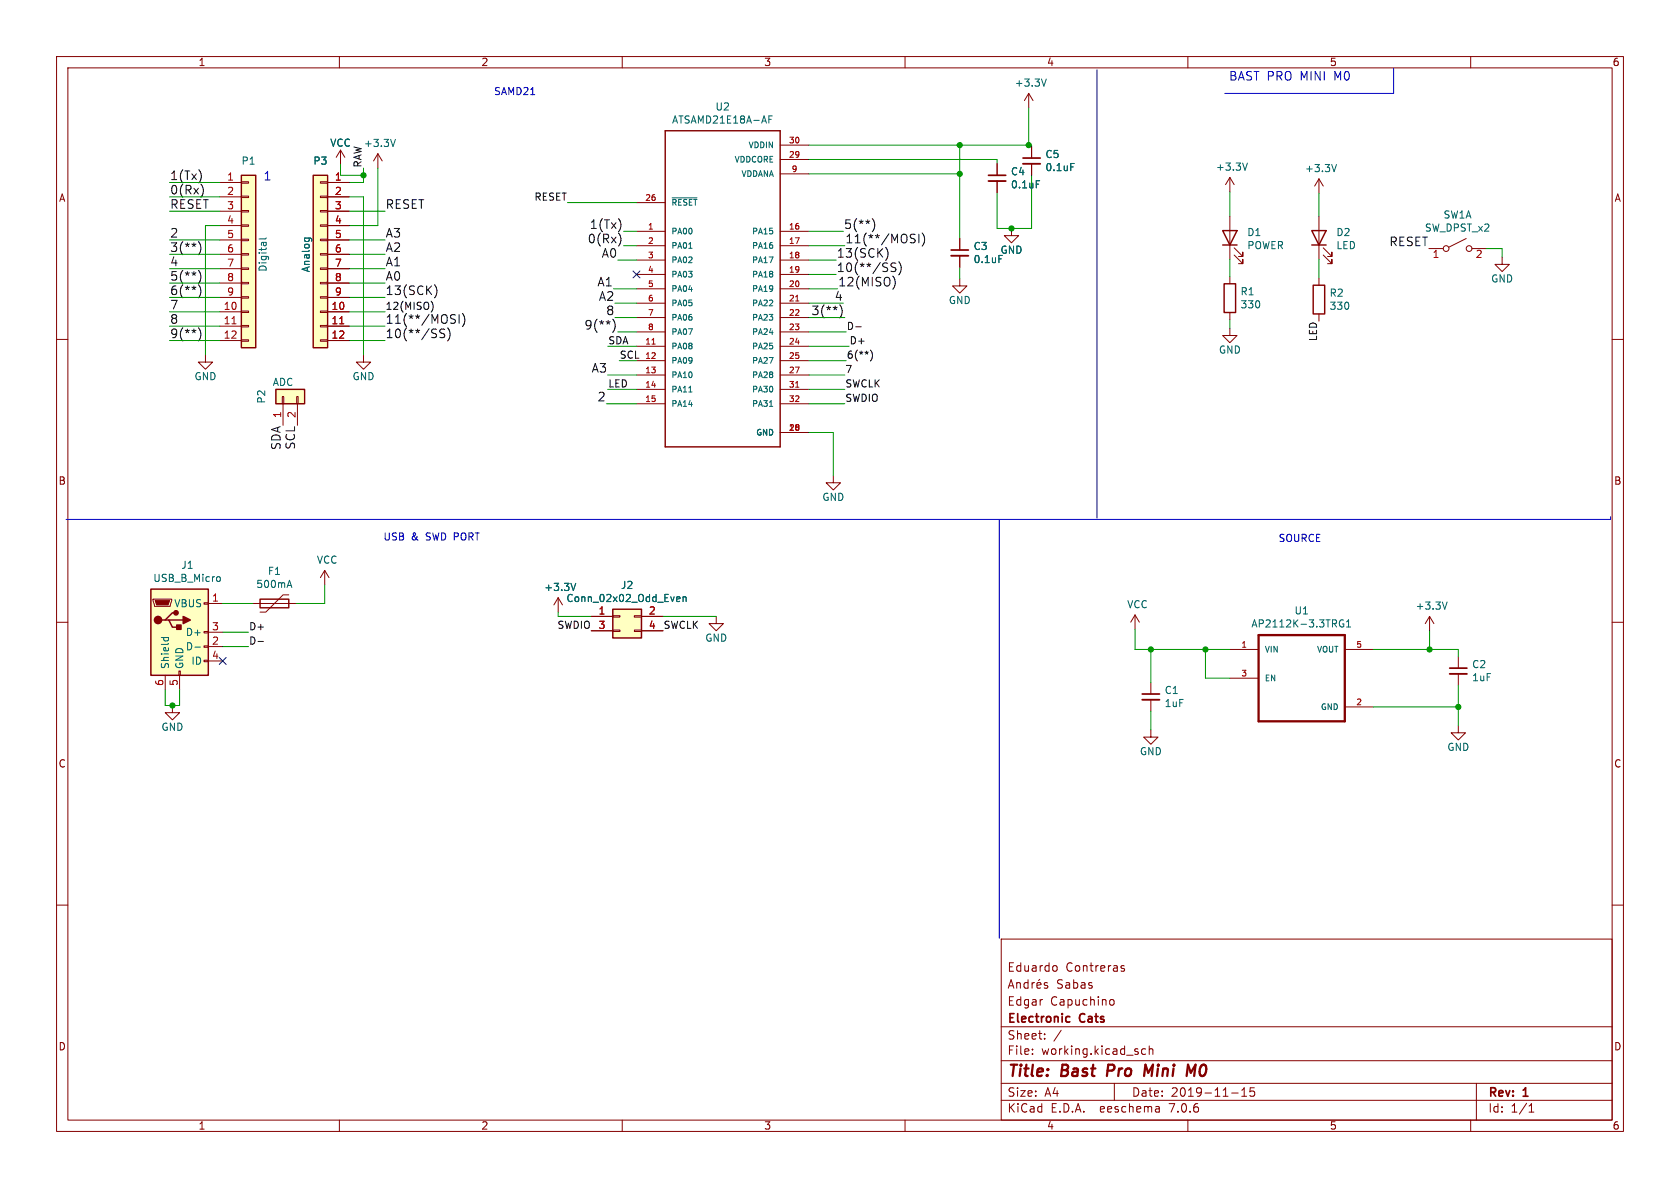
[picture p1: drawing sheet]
<svg xmlns="http://www.w3.org/2000/svg" width="297mm" height="210mm" viewBox="0 0 297 210" stroke-linecap="round" stroke-linejoin="round" font-family="sans-serif">
<g fill="none" stroke="#840000" stroke-width=".18">
<path d="M10 10h277v190h-277zM12 12h273v186h-273zM60 10v2M110 10v2M160 10v2M181.9 16.5l-.8 1.3M181.9 16.5v2.6M181.9 16.5l.7 1.3M210 10v2M260 10v2M38.9 32.3h3.8M38.9 34.8h3.8"/>
<path d="M38.9 37.3h3.8M38.9 39.9h3.8M42.7 39.8h1.2v.2h-1.2zM42.7 37.2h1.2v.3h-1.2zM42.7 34.7h1.2v.2h-1.2zM42.7 32.1h1.2v.3h-1.2zM56.6 39.8h1.3v.2h-1.3zM56.6 37.2h1.3v.3h-1.3zM56.6 34.7h1.3v.2h-1.3zM56.6 32.1h1.3v.3h-1.3zM57.9 32.3h3.8M57.9 34.8h3.8"/>
<path d="M57.9 37.3h3.8M57.9 39.9h3.8M60.2 26.5l-.8 1.3M60.2 26.5v2.6M60.2 26.5l.8 1.3M66.8 27.2l-.8 1.2M66.8 27.2v2.5M66.8 27.2l.8 1.2M112.5 35.8h5.1M137.9 28.2h5.1M137.9 25.7h5.1M137.9 30.7h5.1"/>
<path d="M176.3 29v2M176.3 32v2M182.4 25.9v2M182.4 29v2M217.4 31.4v2.5M217.4 38.2v7.6M217.4 31.4l-.7 1.2M217.4 31.4l.8 1.2M233.2 31.6l-.8 1.3M233.2 31.6v2.6M233.2 38.2v7.6M233.2 31.6l.7 1.3"/>
<path d="M10 60h2M38.9 55.1h3.8M38.9 57.7h3.8M38.9 42.4h3.8M38.9 45h3.8M38.9 47.5h3.8M38.9 50h3.8M38.9 52.6h3.8M42.7 57.5h1.2v.3h-1.2zM42.7 55h1.2v.2h-1.2zM42.7 52.5h1.2v.2h-1.2zM42.7 49.9h1.2v.3h-1.2z"/>
<path d="M42.7 47.4h1.2v.2h-1.2zM42.7 44.8h1.2v.3h-1.2zM42.7 42.3h1.2v.2h-1.2zM56.6 57.5h1.3v.3h-1.3zM56.6 55h1.3v.2h-1.3zM56.6 52.5h1.3v.2h-1.3zM56.6 49.9h1.3v.3h-1.3zM56.6 47.4h1.3v.2h-1.3zM56.6 44.8h1.3v.3h-1.3zM56.6 42.3h1.3v.2h-1.3zM57.9 55.1h3.8M57.9 57.7h3.8"/>
<path d="M57.9 42.4h3.8M57.9 45h3.8M57.9 47.5h3.8M57.9 50h3.8M57.9 52.6h3.8M112.5 40.9h5.1M112.5 43.4h5.1M112.5 46h5.1M112.5 48.5h5.1M112.5 51.1h5.1M112.5 53.6h5.1M112.5 56.1h5.1"/>
<path d="M112.5 58.7h5.1M137.9 40.9h5.1M137.9 43.4h5.1M137.9 46h5.1M137.9 48.5h5.1M137.9 51.1h5.1M137.9 53.6h5.1M137.9 56.1h5.1M137.9 58.7h5.1M169.7 49.3v1.2h1.2l-1.2 1.3-1.3-1.3h1.3M169.7 42.2v2M169.7 45.2v2"/>
<path d="M178.8 40.4v1.3h1.3l-1.3 1.2-1.3-1.2h1.3M217.4 58v1.3h1.3l-1.3 1.3-1.2-1.3h1.2M217.4 48.9v1.3M217.4 55.2v1.3M218.2 45.1l1.5 1.5v-.8v.8h-.8M218.2 43.8l1.5 1.5v-.7v.7h-.8M233.2 49.1v1.3M233.2 55.5v1.3M233.9 45.1l1.6 1.5v-.8v.8h-.8M233.9 43.8l1.6 1.5v-.7v.7h-.8M252.6 43.9h2.5M259.2 42.2l-3 1.5"/>
<path d="M260.2 43.9h2.6M265.6 45.5v1.2h1.2l-1.2 1.3-1.3-1.3h1.3M285 60h2M36.3 62.7v1.3h1.3l-1.3 1.3-1.2-1.3h1.2M38.9 60.2h3.8M42.7 60.1h1.2v.2h-1.2zM49.9 70.1h.3v1.3h-.3zM50 71.4v3.8M52.5 70.1h.2v1.3h-.2zM52.6 71.4v3.8M56.6 60.1h1.3v.2h-1.3zM57.9 60.2h3.8"/>
<path d="M64.3 62.7v1.3h1.2l-1.2 1.3-1.3-1.3h1.3M112.5 61.2h5.1M112.5 63.8h5.1M112.5 66.3h5.1M112.5 68.8h5.1M112.5 71.4h5.1M137.9 76.5h5.1M137.9 61.2h5.1M137.9 63.8h5.1M137.9 66.3h5.1M137.9 68.8h5.1M137.9 71.4h5.1"/>
<path d="M147.3 84.1v1.2h1.3l-1.3 1.3-1.3-1.3h1.3M10 110h2M27.1 105.9h3.3v.3l-.3 1h-2.8zM29.2 119.4v2.5M31.6 118.6h.3v.8h-.3zM31.7 119.4v2.5M36.1 116.7h.7v.3h-.7zM36.1 114.2h.7v.2h-.7zM36.1 111.6h.7v.3h-.7zM36.1 106.6h.7v.2h-.7zM36.8 106.7h2.6M36.8 114.3h2.6"/>
<path d="M36.8 111.8h2.6M36.8 116.8h2.6M44.7 106.7h7.6M51.1 105.2h-1.1l-3 3h-1M57.4 100.8l-.8 1.3M57.4 100.8v2.6M57.4 100.8l.8 1.3M98.7 105.7l-.8 1.2M98.7 105.7v2.5M98.7 105.7l.7 1.2M104.5 109h3.8M104.5 111.5h3.8"/>
<path d="M108.3 111.4h1.3v.2h-1.3zM108.3 108.8h1.3v.3h-1.3zM112.1 111.4h1.3v.2h-1.3zM112.1 108.8h1.3v.3h-1.3zM113.4 109h3.8M113.4 111.5h3.8M126.6 109v1.2h1.3l-1.3 1.3-1.3-1.3h1.3M200.7 108.7l-.8 1.3M200.7 108.7v2.6M200.7 108.7l.7 1.3M217.4 114.8h5.1M217.4 119.9h5.1"/>
<path d="M237.7 114.8h5.1M252.7 109l-.7 1.2M252.7 109v2.5M252.7 109l.8 1.2M257.8 116.1v2M257.8 119.1v2.1M285 110h2M30.5 124.7v1.3h1.2l-1.2 1.3-1.3-1.3h1.3M203.5 129v1.3h1.2l-1.2 1.3-1.3-1.3h1.3M203.5 120.7v2M203.5 123.7v2M237.7 125h5.1"/>
<path d="M257.8 128.3v1.2h1.3l-1.3 1.3-1.3-1.3h1.3M10 160h2M285 160h2M177 166h108v32h-108zM178.2 174.7l.5-1.5 .5 1.5M178.4 174.3h.7M179.7 173.8l.3-.1 .3 .1 .1 .9M179.7 173.7v1M181.7 173.8l-.4-.1-.3 .3v.4l.2 .2h.5M181.7 173.2v1.5M182.5 173.7v1M182.9 173.7l-.3 .1-.1 .2"/>
<path d="M183.3 174.2l.7-.1v-.3l-.5-.1-.2 .2 .1 .7h.6M183.8 173.1l-.2 .2M184.2 176.7h.1M185.2 173.8l-.4-.1-.2 .2 .1 .2 .5 .2v.3h-.6M186.4 170.7l.3 .1 .2 .2-.1 .6-.4 .1M196.2 176.8l.5-.1 .3 .3v.4l-.2 .2-.3 .1-.3-.1M198.2 171l.6 .4-.2 .3-.4-.1M198.7 170.8l-.3-.1-.2 .2M60 198v2M110 198v2M160 198v2M177 194.5h108"/>
<path d="M177 191.5h108M177 187.5h108M177 181.5h108M182.5 186.3v.1M182.5 185.5v.1M184.7 183.6v.1M184.7 182.8v.1M187.6 182.1l-1.3 2M197 191.5v3M202.5 185.5l-.4-.1-.3 .3v.4l.2 .2h.5M203.2 185.5l.2-.1 .3 .1 .1 .9M203.2 184.9v1.5"/>
<path d="M204.9 195.7l.1 .9M205 196.5l-.2 .1M205 196h-.2M210 198v2M217.7 193.2h1.2M219.5 193.8h.9M219.5 192.7l.5-.4v1.5M221.7 192.3h-.7v.7l.2-.1h.5l.1 .3-.1 .5-.2 .1-.5-.1M260 198v2M261 191.5v6.5M270.3 196.6h.9M270.3 195.5l.4-.4v1.5"/>
<circle cx="255.7" cy="43.9" r=".51"/>
<circle cx="259.7" cy="43.9" r=".51"/>
</g>
<path d="M195.9 188.2l-.2 2M203.8 188.2l-.8 1.4-.5-1.4-.2 2M210.5 189.6l.9-1.4-.3 2" fill="none" stroke="#840000" stroke-width=".4"/>
<path d="M174.8 31h3M180.8 27.9h3.1M168.1 44.2h3.1M256.3 118.1h3M201.9 122.7h3.1M188.7 179.7l.4 .1M189.1 180.6l-.4 .1" fill="none" stroke="#840000" stroke-width=".3"/>
<path d="M174.8 32h3M180.8 29h3.1M168.1 45.2h3.1M256.3 119.1h3M201.9 123.7h3.1" fill="none" stroke="#840000" stroke-width=".33"/>
<path d="M222.5 112.3h15.2v15.2h-15.2z" fill="none" stroke="#840000" stroke-width=".41"/>
<g fill="none" stroke="#006464" stroke-width=".18">
<path d="M185 14l-.5 1.2M69.9 24.6l-.4 1.3M118.8 35h4.4M135.9 21.1h.4M136.5 20.5h-.6v1.3M183.2 31.9h.6M189.3 28.9h.6M220.5 28.8l-.4 1.3M236.3 29.1l-.4 1.2M47.1 42.1l-.2 .1h-1.1M53.8 42.1h1.1l.2 .2M53.9 42.1l-.1 .3"/>
<path d="M54.6 42.1l.1 .3M121.8 43.9h.5M121.8 69.3h.5M136 71.8h.6M28.5 112.7h1.3M29 112.7l-.1 .4M29.7 112.7l.1 .4M34.4 114.4h1M38.5 101.9l.3 .1 .2 .2-.1 .5-.4 .1M50.9 103.5h.6M51.2 102.6l.4 1.3M101.8 103.1l-.4 1.3"/>
<path d="M119.8 105.5l.4 .1v.2l-.6 .1M120.2 106.3h-.4M120.8 105.6l.1-.1 .3 .1 .1 .7M120.8 105.5v.8M237.5 109.6a.59 .59 0 0 0-.7 .6 .59 .59 0 0 0 .7 .6l.1-.5h-.3M238 110.8h.8M238 109.9l.4-.3v1.2M255.8 106.4l-.4 1.3"/>
</g>
<g fill="#ffffc2" stroke="#ffffc2" stroke-width=".18">
<path d="M26.7 104.1h10.1v15.3h-10.1z"/>
<path d="M48.8 68.8h5v2.6h-5z"/>
<path d="M42.7 31h2.5v30.5h-2.5z"/>
<path d="M55.4 31h2.5v30.5h-2.5z"/>
<path d="M108.3 107.7h5.1v5.1h-5.1z"/>
</g>
<g fill="none" stroke="#840000" stroke-width=".25">
<path d="M42.7 31h2.5v30.5h-2.5zM55.4 31h2.5v30.5h-2.5zM117.6 23.1h20.3v55.9h-20.3zM216.2 40.8h2.5l-1.3 2.5zM216.2 43.3h2.5M216.4 50.2h2v5h-2zM231.9 40.8h2.5l-1.2 2.5zM231.9 43.3h2.5M232.2 50.4h2v5.1h-2zM48.8 68.8h5v2.6h-5zM26.7 104.1h10.1v15.3h-10.1zM29.2 109.6h.6l.7 1.3h1.2"/>
<path d="M29.8 109.6h2.6M31.1 108.3h-.6l-1.3 1.3h-.6M46 105.9h5.1v1.5h-5.1zM108.3 107.7h5.1v5.1h-5.1z"/>
</g>
<g fill="#840000" stroke="#840000" stroke-width=".25">
<path d="M32.4 109l1.3 .6-1.3 .6z"/>
<path d="M31.2 110.5h.8v.8h-.8z"/>
<circle cx="27.9" cy="109.6" r=".63"/>
<circle cx="31.1" cy="108.3" r=".38"/>
</g>
<path d="M27.4 106.2h2.6l-.3 .7h-2z" fill="#840000" stroke="#840000" stroke-width=".18"/>
<path d="M41 57.2h.7M60.1 57.2h.7M140.7 53.2h.5M115.3 60.8h.5M140.7 68.4h.5" fill="none" stroke="#a90000" stroke-width=".18"/>
<g fill="none" stroke="#0f0f0f" stroke-width=".18">
<path d="M35.5 30.7v1M35.7 32.8l.3 .8-.3 1M109.7 39.3v1M154.2 38.6a1.77 1.77 0 0 1 .1 2.3M35.1 50.3a1.75 1.75 0 0 1 0 2.4M35.1 42.7a1.75 1.75 0 0 1 0 2.3M35.1 47.8a1.75 1.75 0 0 1 0 2.3M35.1 57.9a1.75 1.75 0 0 1 0 2.4M76.3 53.3a1.49 1.49 0 0 1 0 1.8M76.8 50.3a1.75 1.75 0 0 1 0 2.4M77.8 58.5l.1 .3 .6 .2 .1 .3-.1 .2-.2 .2-.5-.1M79.4 58.4a1.78 1.78 0 0 1-.3 1.9"/>
<path d="M79.9 56.4l.5 .1 .1 .4-.3 .3h-.3M79.9 55.6l.6 .1M81.2 55.6v1.6M81.7 55.4a1.75 1.75 0 0 1 0 2.3M108.4 56.5a1.77 1.77 0 0 1-.1 2.2M109.6 41.6l.2 .6-.2 .9M148.5 54a1.77 1.77 0 0 1 0 2.2M151.3 57.8h.9M156.9 44.2l.1 .8-.4 1M157.8 48.8a1.75 1.75 0 0 1 0 2.3M158.4 46.6l-.6-.1-.3 .3 .2 .3 .6 .3v.5l-.2 .1-.6-.1M158.9 46.3a1.75 1.75 0 0 1 0 2.3"/>
<path d="M161.2 42.1l.4 .2 .2 .3-.3 .3h-.4M161.2 41.4l.6 .1M162.4 41.4v1.5M163 41.2a1.75 1.75 0 0 1 0 2.3M153.9 61.9a1.46 1.46 0 0 1 0 1.9M45.6 113.4h1"/>
</g>
<path d="M193.9 12.3v79.3M246.4 12.1v4.4h-29.9M176.7 91.8v74.1M284.7 91.3v.5h-273" fill="none" stroke="#0000c2" stroke-width=".18"/>
<g fill="none" stroke="#009600" stroke-width=".18">
<path d="M181.9 19.1v6.6M30 32.3h8.9M30 34.8h8.9M30 37.3h8.9M38.9 39.9h-2.6v22.8M60.2 29.1v1.9h4.1M61.7 34.8h2.6v27.9M61.7 37.3h6.4M64.3 29.7v2.6h-2.6M66.8 29.7v10.2h-5.1M100.3 35.8h12.2M143 28.2h33.3v.8"/>
<path d="M143 25.7h39.4v.2M143 30.7h26.7M169.7 25.7v16.5M182.4 31v9.4h-6.1v-6.4M217.4 33.9v4.3M233.2 34.2v4M30 50h8.9M30 57.7h8.9M30 42.4h8.9M30 55.1h8.9M30 47.5h8.9M30 45h8.9"/>
<path d="M30 52.6h8.9M61.7 50h6.4M61.7 57.7h6.4M61.7 42.4h6.4M61.7 55.1h6.4M61.7 47.5h6.4M61.7 45h6.4M61.7 52.6h6.4M108.5 51.1h4M108.7 56.1h3.8M108.7 53.6h3.8M109.2 46h3.3"/>
<path d="M109.2 58.7h3.3M110.2 43.4h2.3M110.2 40.9h2.3M143 43.4h6.4M143 40.9h6.1M143 56.1h6.4M143 46h4.8M143 51.1h5.1M143 53.6h6.1M143 58.7h6.6M143 48.5h4.8M169.7 47.2v2.1"/>
<path d="M217.4 45.8v3.1M217.4 56.5v1.5M233.2 45.8v3.3M262.8 43.9h2.8v1.6M30 60.2h8.9M61.7 60.2h6.4M107.2 71.4h5.3M107.4 68.8h5.1M107.4 61.2h5.1M107.4 66.3h5.1M109.5 63.8h3M143 63.8h6.6"/>
<path d="M143 68.8h6.4M143 61.2h7.1M143 66.3h6.4M143 71.4h6.4M143 76.5h4.3v7.6M39.4 106.7h5.3M39.4 114.3h4.5M39.4 111.8h4.5M57.4 103.4v3.3h-5.1M98.7 108.2v.8h5.8M117.2 109h9.4M200.7 111.3v3.5h16.7"/>
<path d="M203.5 114.8v5.9M213.1 114.8v5.1h4.3M242.8 114.8h15v1.3M252.7 111.5v3.3M29.2 121.9v2.8h2.5v-2.8M203.5 125.7v3.3M242.8 125h15M257.8 121.2v7.1"/>
</g>
<path d="M111.9 47.9l1.2 1.2M113.1 47.9l-1.2 1.2M38.8 116.2l1.2 1.2M40 116.2l-1.2 1.2" fill="none" stroke="#000084" stroke-width=".18"/>
<g fill="#009600" stroke="#009600" stroke-width=".18">
<circle cx="64.3" cy="31" r=".46"/>
<circle cx="178.8" cy="40.4" r=".46"/>
<circle cx="169.7" cy="30.7" r=".46"/>
<circle cx="169.7" cy="25.7" r=".46"/>
<circle cx="30.5" cy="124.7" r=".46"/>
<circle cx="213.1" cy="114.8" r=".46"/>
<circle cx="203.5" cy="114.8" r=".46"/>
<circle cx="252.7" cy="114.8" r=".46"/>
<circle cx="257.8" cy="125" r=".46"/>
<circle cx="181.9" cy="25.7" r=".46"/>
</g>
<g font-size="2.8" fill="#840000">
<text x="178" y="190.9">Title:</text>
<text x="187.7" y="190.9">Bast</text>
<text x="196.6" y="190.9">Pro</text>
<text x="203.9" y="190.9">Mini</text>
<text x="212.2" y="190.9">M0</text>
</g>
<g font-size="2.1" fill="#0000c2">
<text x="217.2" y="14.4">BAST PRO MINI</text>
<text x="236" y="14.4">M0</text>
<text x="46.5" y="32">1</text>
</g>
<g font-size="2.1" fill="#0f0f0f">
<text x="30" y="31.9">1(Tx)</text>
<text x="30" y="34.5">0(Rx)</text>
<text x="30" y="37">RESET</text>
<text x="68.1" y="37">RESET</text>
<text x="104.2" y="40.6">1(Tx)</text>
<text x="149.1" y="40.6">5(**)</text>
<text x="30" y="47.2">4</text>
<text x="30" y="42.1">2</text>
<text x="30" y="44.6">3(**)</text>
<text x="68.1" y="44.6">A2</text>
<text x="68.1" y="47.2">A1</text>
<text x="68.1" y="42.1">A3</text>
<text x="103.8" y="43.1">0(Rx)</text>
<text x="106.3" y="45.7">A0</text>
<text x="147.8" y="45.7">13(SCK)</text>
<text x="149.4" y="43.1">11(**/MOSI)</text>
<text x="245.6" y="43.6">RESET</text>
<text x="30" y="52.3">6(**)</text>
<text x="30" y="49.7">5(**)</text>
<text x="68.1" y="49.7">A0</text>
<text x="68.1" y="52.3">13(SCK)</text>
<text x="105.5" y="50.7">A1</text>
<text x="105.8" y="53.3">A2</text>
<text x="147.5" y="53.3">4</text>
<text x="147.8" y="48.2">10(**/SS)</text>
<text x="148.1" y="50.7">12(MISO)</text>
<text x="30" y="57.3">8</text>
<text x="30" y="54.8">7</text>
<text x="30" y="59.9">9(**)</text>
<text x="68.1" y="59.9">10(**/SS)</text>
<text x="68.1" y="57.3">11(**/MOSI)</text>
<text x="103.3" y="58.4">9(**)</text>
<text x="107.1" y="55.8">8</text>
<text x="143.4" y="55.8">3(**)</text>
<text x="104.5" y="66">A3</text>
<text x="105.6" y="71.1">2</text>
<text x="49.7" y="79.6" transform="rotate(-90 49.7 79.6)">SDA</text>
<text x="52.3" y="79.5" transform="rotate(-90 52.3 79.5)">SCL</text>
</g>
<g font-size="2.1" fill="#840000">
<text x="178" y="172">Eduardo</text>
<text x="188.4" y="172">Contreras</text>
<text x="178" y="178">Edgar</text>
<text x="185.7" y="178">Capuchino</text>
<text x="186.7" y="175">Sabas</text>
<text x="178" y="184">Sheet:</text>
<text x="178" y="181.2">Electronic</text>
<text x="191" y="181.2">Cats</text>
<text x="178" y="186.7">File:</text>
<text x="184.1" y="186.7">working.kicad_sch</text>
<text x="178" y="196.9">KiCad</text>
<text x="178" y="194.1">Size:</text>
<text x="184.7" y="194.1">A4</text>
<text x="185.7" y="196.9">E.D.A.</text>
<text x="194.6" y="196.9">eeschema</text>
<text x="200" y="194.1">Date:</text>
<text x="207" y="196.9">7.0.6</text>
<text x="207" y="194.1">2019-11-15</text>
<text x="263" y="194.3">Rev:</text>
<text x="263" y="196.9">Id:</text>
<text x="267.1" y="196.9">1/1</text>
<text x="269.4" y="194.3">1</text>
</g>
<g font-size="1.8" fill="#840000">
<text x="35" y="11.9">1</text>
<text x="85" y="11.9">2</text>
<text x="135" y="11.9">3</text>
<text x="185" y="11.9">4</text>
<text x="235" y="11.9">5</text>
<text x="285" y="11.9">6</text>
<text x="10.3" y="35.9">A</text>
<text x="285.3" y="35.9">A</text>
<text x="10.3" y="85.9">B</text>
<text x="285.3" y="85.9">B</text>
<text x="10.3" y="135.9">C</text>
<text x="285.3" y="135.9">C</text>
<text x="10.3" y="185.9">D</text>
<text x="285.3" y="185.9">D</text>
<text x="35" y="199.9">1</text>
<text x="85" y="199.9">2</text>
<text x="135" y="199.9">3</text>
<text x="185" y="199.9">4</text>
<text x="235" y="199.9">5</text>
<text x="285" y="199.9">6</text>
</g>
<g font-size="1.8" fill="#0000c2">
<text x="87.2" y="16.9">SAMD21</text>
<text x="67.7" y="95.6">USB</text>
<text x="72.7" y="95.6">&amp;</text>
<text x="75.4" y="95.6">SWD PORT</text>
<text x="225.9" y="95.9">SOURCE</text>
</g>
<g font-size="1.8" fill="#006464">
<text x="179.3" y="15.5">+3.3V</text>
<text x="118.7" y="22">ATSAMD21E18A-AF</text>
<text x="126.4" y="19.7">U2</text>
<text x="42.6" y="29.3">P1</text>
<text x="55.3" y="29.3">P3</text>
<text x="58.3" y="26.1">VCC</text>
<text x="64.2" y="26.2">+3.3V</text>
<text x="184.7" y="28.1">C5</text>
<text x="178.6" y="31.2">C4</text>
<text x="178.6" y="33.5">0.1uF</text>
<text x="184.7" y="30.5">0.1uF</text>
<text x="214.9" y="30.4">+3.3V</text>
<text x="230.6" y="30.6">+3.3V</text>
<text x="220.4" y="41.9">D1</text>
<text x="236.2" y="41.9">D2</text>
<text x="251.8" y="41.1">SW_DPST_x2</text>
<text x="255.1" y="38.8">SW1A</text>
<text x="172" y="44.4">C3</text>
<text x="172" y="46.7">0.1uF</text>
<text x="176.8" y="45.1">GND</text>
<text x="220.4" y="44.2">POWER</text>
<text x="236.2" y="44.2">LED</text>
<text x="47.3" y="48.1" transform="rotate(-90 47.3 48.1)">Digital</text>
<text x="55" y="48.2" transform="rotate(-90 55 48.2)">Analog</text>
<text x="167.6" y="53.9">GND</text>
<text x="219.2" y="52.4">R1</text>
<text x="235" y="52.7">R2</text>
<text x="263.5" y="50.1">GND</text>
<text x="219.2" y="54.7">330</text>
<text x="235" y="55">330</text>
<text x="215.4" y="62.7">GND</text>
<text x="34.3" y="67.4">GND</text>
<text x="47.1" y="71.4" transform="rotate(-90 47.1 71.4)">P2</text>
<text x="48.1" y="68.4">ADC</text>
<text x="62.2" y="67.4">GND</text>
<text x="145.3" y="88.7">GND</text>
<text x="32" y="100.8">J1</text>
<text x="47.3" y="101.8">F1</text>
<text x="55.9" y="99.8">VCC</text>
<text x="27" y="103.1">USB_B_Micro</text>
<text x="30.7" y="107.5">VBUS</text>
<text x="45.2" y="104.1">500mA</text>
<text x="96.1" y="104.7">+3.3V</text>
<text x="100" y="106.6">Conn_02x02_Odd_Even</text>
<text x="109.7" y="104.3">J2</text>
<text x="199.2" y="107.7">VCC</text>
<text x="250.2" y="108">+3.3V</text>
<text x="32.8" y="112.6">D+</text>
<text x="124.6" y="113.6">GND</text>
<text x="221.1" y="111.1">AP2112K-3.3TRG1</text>
<text x="228.8" y="108.8">U1</text>
<text x="30.1" y="118.4" transform="rotate(-90 30.1 118.4)">Shield</text>
<text x="32.6" y="118.4" transform="rotate(-90 32.6 118.4)">GND</text>
<text x="32.8" y="115.2">D-</text>
<text x="33.7" y="117.7">ID</text>
<text x="260.2" y="118.3">C2</text>
<text x="205.8" y="122.9">C1</text>
<text x="205.8" y="125.2">1uF</text>
<text x="260.2" y="120.6">1uF</text>
<text x="28.4" y="129.4">GND</text>
<text x="201.4" y="133.7">GND</text>
<text x="255.8" y="132.9">GND</text>
</g>
<g font-size="1.8" fill="#0f0f0f">
<text x="64" y="29.7" transform="rotate(-90 64 29.7)">RAW</text>
<text x="94.4" y="35.6">RESET</text>
<text x="68.1" y="54.9">12(MISO)</text>
<text x="149.6" y="58.4">D-</text>
<text x="107.4" y="61">SDA</text>
<text x="109.5" y="63.5">SCL</text>
<text x="149.6" y="63.5">6(**)</text>
<text x="150.1" y="61">D+</text>
<text x="232.9" y="60.4" transform="rotate(-90 232.9 60.4)">LED</text>
<text x="107.4" y="68.6">LED</text>
<text x="149.4" y="71.1">SWDIO</text>
<text x="149.4" y="68.6">SWCLK</text>
<text x="149.4" y="66">7</text>
<text x="43.9" y="111.5">D+</text>
<text x="98.5" y="111.2">SWDIO</text>
<text x="117.2" y="111.2">SWCLK</text>
<text x="43.9" y="114">D-</text>
</g>
<g font-size="1.8" fill="#a90000">
<text x="40.1" y="32">1</text>
<text x="40.1" y="34.5">2</text>
<text x="59.1" y="32">1</text>
<text x="59.1" y="34.5">2</text>
<text x="40.1" y="37.1">3</text>
<text x="40.1" y="39.6">4</text>
<text x="59.1" y="37.1">3</text>
<text x="59.1" y="39.6">4</text>
<text x="40.1" y="42.2">5</text>
<text x="40.1" y="44.7">6</text>
<text x="40.1" y="47.2">7</text>
<text x="59.1" y="42.2">5</text>
<text x="59.1" y="44.7">6</text>
<text x="59.1" y="47.2">7</text>
<text x="253.2" y="45.9">1</text>
<text x="260.8" y="45.9">2</text>
<text x="40.1" y="49.8">8</text>
<text x="40.1" y="52.3">9</text>
<text x="59.1" y="49.8">8</text>
<text x="59.1" y="52.3">9</text>
<text x="39.5" y="54.9">10</text>
<text x="39.5" y="57.4">11</text>
<text x="39.5" y="59.9">12</text>
<text x="58.5" y="54.9">10</text>
<text x="58.5" y="57.4">11</text>
<text x="58.5" y="59.9">12</text>
<text x="49.8" y="74" transform="rotate(-90 49.8 74)">1</text>
<text x="52.3" y="74" transform="rotate(-90 52.3 74)">2</text>
<text x="37.4" y="106.4">1</text>
<text x="37.4" y="111.5">3</text>
<text x="105.7" y="108.7">1</text>
<text x="105.7" y="111.3">3</text>
<text x="114.6" y="108.7">2</text>
<text x="114.6" y="111.3">4</text>
<text x="37.4" y="114">2</text>
<text x="37.4" y="116.6">4</text>
<text x="29" y="121.4" transform="rotate(-90 29 121.4)">6</text>
<text x="31.5" y="121.4" transform="rotate(-90 31.5 121.4)">5</text>
</g>
<g font-size="1.4" fill="#006464">
<text x="129.7" y="28.9">VDDCORE</text>
<text x="132.2" y="26.4">VDDIN</text>
<text x="130.9" y="31.5">VDDANA</text>
<text x="118.6" y="41.6">PA00</text>
<text x="118.6" y="36.6">~{RESET}</text>
<text x="132.8" y="41.6">PA15</text>
<text x="118.6" y="44.2">PA01</text>
<text x="118.6" y="46.7">PA02</text>
<text x="132.8" y="44.2">PA16</text>
<text x="132.8" y="46.7">PA17</text>
<text x="118.6" y="49.3">PA03</text>
<text x="118.6" y="51.8">PA04</text>
<text x="132.8" y="49.3">PA18</text>
<text x="132.8" y="51.8">PA19</text>
<text x="118.6" y="54.3">PA05</text>
<text x="118.6" y="56.9">PA06</text>
<text x="118.6" y="59.4">PA07</text>
<text x="132.8" y="54.3">PA22</text>
<text x="132.8" y="56.9">PA23</text>
<text x="132.8" y="59.4">PA24</text>
<text x="118.6" y="62">PA08</text>
<text x="118.6" y="64.5">PA09</text>
<text x="132.8" y="62">PA25</text>
<text x="132.8" y="64.5">PA27</text>
<text x="118.6" y="67">PA10</text>
<text x="118.6" y="69.6">PA11</text>
<text x="132.8" y="67">PA28</text>
<text x="132.8" y="69.6">PA30</text>
<text x="118.6" y="72.1">PA14</text>
<text x="132.8" y="72.1">PA31</text>
<text x="133.6" y="77.2">GND</text>
<text x="223.5" y="115.5">VIN</text>
<text x="232.7" y="115.5">VOUT</text>
<text x="223.5" y="120.6">EN</text>
<text x="233.4" y="125.7">GND</text>
</g>
<g font-size="1.4" fill="#a90000">
<text x="139.4" y="27.9">29</text>
<text x="139.4" y="25.4">30</text>
<text x="114" y="35.6">26</text>
<text x="139.9" y="30.5">9</text>
<text x="114.5" y="40.6">1</text>
<text x="139.4" y="40.6">16</text>
<text x="114.5" y="43.2">2</text>
<text x="114.5" y="45.7">3</text>
<text x="139.4" y="43.2">17</text>
<text x="139.4" y="45.7">18</text>
<text x="114.5" y="48.3">4</text>
<text x="114.5" y="50.8">5</text>
<text x="114.5" y="53.3">6</text>
<text x="139.4" y="48.3">19</text>
<text x="139.4" y="50.8">20</text>
<text x="139.4" y="53.3">21</text>
<text x="114.5" y="55.9">7</text>
<text x="114.5" y="58.4">8</text>
<text x="139.4" y="55.9">22</text>
<text x="139.4" y="58.4">23</text>
<text x="114" y="61">11</text>
<text x="114" y="63.5">12</text>
<text x="139.4" y="61">24</text>
<text x="139.4" y="63.5">25</text>
<text x="114" y="66">13</text>
<text x="114" y="68.6">14</text>
<text x="114" y="71.1">15</text>
<text x="139.4" y="66">27</text>
<text x="139.4" y="68.6">31</text>
<text x="139.4" y="71.1">32</text>
<text x="139.4" y="76.2">10</text>
<text x="219.4" y="114.6">1</text>
<text x="219.4" y="119.6">3</text>
<text x="239.7" y="114.6">5</text>
<text x="239.7" y="124.7">2</text>
</g>
</svg>
